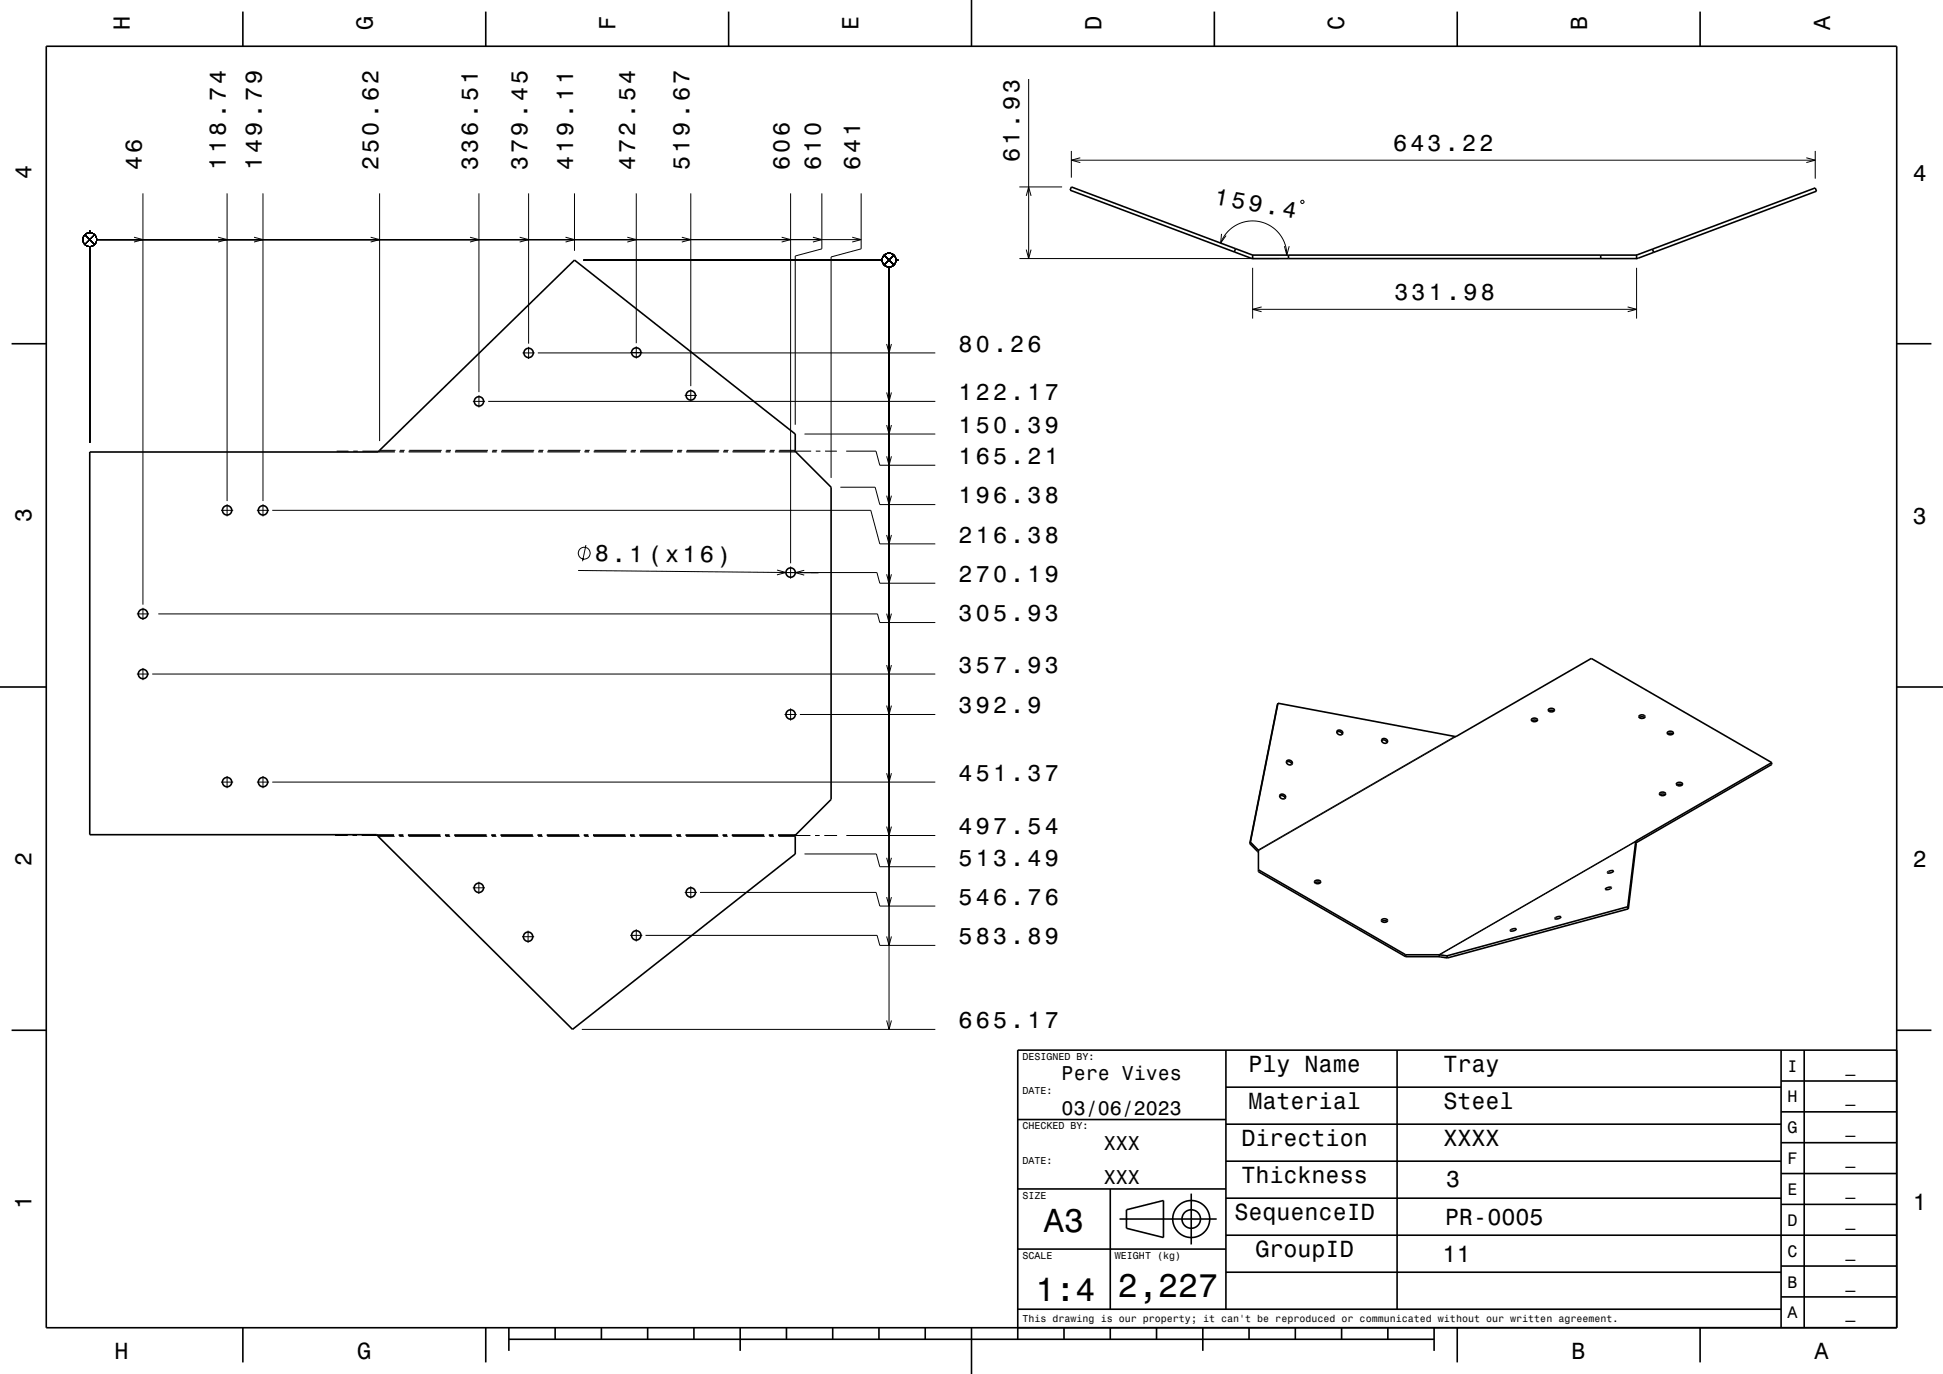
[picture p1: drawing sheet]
<svg xmlns="http://www.w3.org/2000/svg" width="420mm" height="297mm" viewBox="0 0 420 297" stroke-linecap="round" stroke-linejoin="round" font-family="sans-serif">
<g fill="none" stroke="#000" stroke-width=".22">
<path d="M222.4 17.1v38.8M231.6 32.6v5.8M231.6 34.6h160.8M233.5 34.1l-1.9 .5 1.9 .5M390.5 34.1l1.9 .5-1.9 .5M392.4 32.6v6M18.3 50.7l2.2 2.2M19.4 49.8v.5M19.4 53.3v42.4M20.5 50.7l-2.2 2.2M20.9 51.8h165.3M29 51.3l1.9 .5-1.9 .5"/>
<path d="M30.9 41.8v88.9M47.2 51.3l1.9 .5-1.9 .5M49.1 41.8v66.5M54.9 51.3l1.9 .5-1.9 .5M56.8 41.8v66.5M80.1 51.3l2 .5-2 .5M82.1 41.8v53.5M101.6 51.3l1.9 .5-1.9 .5M103.5 41.8v43M112.3 51.3l2 .5-2 .5M114.3 41.8v32.5M122.2 51.3l2 .5-2 .5"/>
<path d="M124.2 41.8v12.4M126.2 56.2h64.5M135.6 51.3l1.9 .5-1.9 .5M137.5 41.8v32.4M147.4 51.3l1.9 .5-1.9 .5M149.3 41.8v41.7M169 51.3l1.9 .5-1.9 .5M170.9 41.8v80M175.7 51.3l2 .5-2 .5M177.7 41.8v12l-5.8 1.5v36.5M184.2 51.3l2 .5-2 .5M186.2 41.8v12l-6.5 1.7v47.8"/>
<path d="M191.1 55.2l2.1 2.1M192.2 57.7v164.8M193.2 55.2l-2.1 2.1M193.7 56.2h.5M220.4 55.9h56.1M220.4 40.4h9.2M221.8 54l.6 1.9 .5-1.9M221.8 42.3l.6-1.9 .5 1.9M263.9 52.5a7.4 7.4 0 0 1 8.2-4.6 7.4 7.4 0 0 1 6.1 7.2M264.1 50.5l-.2 2 1.1-1.6M270.8 57.9v11M277.6 53.2l.6 1.9 .5-1.9"/>
<path d="M281.2 43.5l.5-.2 .1 .5-.5 .2zM353.8 57.9v11M112.9 76.3h2.7M114.3 75v2.6M116.3 76.3h85.9M136.2 76.2h2.7M137.5 74.9v2.6M191.7 74.4l.5 1.9 .5-1.9M270.8 66.9h83M272.7 66.3l-1.9 .6 1.9 .5M351.8 66.3l2 .6-2 .5M72.8 97.5h2.5"/>
<path d="M76.3 97.5h1M78.3 97.5h7M81.8 97.7h3.5M82.1 97.3h3.4M86.3 97.5h1M86.3 97.7h1M86.5 97.3h1M88.3 97.5h7M88.3 97.7h7M88.5 97.3h7M96.3 97.5h1M96.3 97.7h1"/>
<path d="M96.5 97.3h1M98.3 97.5h7M98.3 97.7h7M98.5 97.3h7M102.2 86.8h2.6M103.5 85.4v2.7M105.5 86.8h96.7M106.3 97.5h1M106.3 97.7h1M106.5 97.3h1M108.3 97.5h7M108.3 97.7h7"/>
<path d="M108.5 97.3h7M116.3 97.5h1M116.3 97.7h1M116.5 97.3h1M118.3 97.5h7M118.3 97.7h7M118.5 97.3h7M126.3 97.5h1M126.3 97.7h1M126.5 97.3h1M128.3 97.5h7M128.3 97.7h7"/>
<path d="M128.5 97.3h7M136.3 97.5h1M136.3 97.7h1M136.5 97.3h1M138.3 97.5h7M138.3 97.7h7M138.5 97.3h7M146.3 97.5h1M146.3 97.7h1M146.5 97.3h1M148 85.5h2.6M148.3 97.5h7"/>
<path d="M148.3 97.7h7M148.5 97.3h7M149.3 84.2v2.6M156.3 97.5h1M156.3 97.7h1M156.5 97.3h1M158.3 97.5h7M158.3 97.7h7M158.5 97.3h7M166.3 97.5h1M166.3 97.7h1M166.5 97.3h1"/>
<path d="M168.3 97.5h7M168.3 97.7h3.6M168.5 97.3h3.4M173.9 93.8h28.3M176.3 97.5h1M178.3 97.5h2.6M182.9 97.5h6.5l.8 3.1h12M191.7 84.8l.5 2 .5-2M191.7 91.9l.5 1.9 .5-1.9M191.7 98.6l.5 2 .5-2M47.8 110.3h2.6M49.1 109v2.6"/>
<path d="M55.5 110.3h2.7M56.8 109v2.6M58.8 110.3h129.4l2 7.3h12M126.7 117.8l-.8 3.5M181.7 105.3h7.5l1 3.8h12M191.7 107.1l.5 2 .5-2M191.7 115.6l.5 2 .5-2M29.6 132.7h2.6M30.9 131.4v2.6M34.2 132.7h155.5l.5 1.9h12M125 123.3l51.9 .5M168 123.2l1.9 .6-1.9 .5"/>
<path d="M169.6 123.8h2.6M170.9 122.4v2.7M172.9 123.8h16.7l.6 2.3h12M173.8 123.3l-1.9 .5 1.9 .5M191.7 124.1l.5 2 .5-2M191.7 132.6l.5 2 .5-2M29.6 145.7h2.6M30.9 144.4v2.6M32.9 145.7h169.3M169.6 154.4h2.6M170.9 153.1v2.7M172.9 154.4h29.3"/>
<path d="M191.7 143.8l.5 1.9 .5-1.9M191.7 152.5l.5 1.9 .5-1.9M314.5 159.2l-42.5 24.5M314.7 159.2l-42.6 24.6M47.8 169.1h2.6M49.1 167.7v2.7M55.5 169.1h2.7M56.8 167.7v2.7M58.8 169.1h143.4M191.7 167.1l.5 2 .5-2M191.7 178.7l.5 1.9 .5-1.9M72.4 180.6h2.8"/>
<path d="M76.2 180.6h1M78.2 180.6h7M81.5 180.4h3.7M81.7 180.8h3.6M86.2 180.6h1M86.2 180.4h1M86.3 180.8h1M88.2 180.6h7M88.2 180.4h7M88.3 180.8h7M96.2 180.6h1M96.2 180.4h1"/>
<path d="M96.3 180.8h1M98.2 180.6h7M98.2 180.4h7M98.3 180.8h7M102.2 191.9h2.6M103.5 190.6v2.6M106.2 180.6h1M106.2 180.4h1M106.3 180.8h1M108.2 180.6h7M108.2 180.4h7M108.3 180.8h7"/>
<path d="M116.2 180.6h1M116.2 180.4h1M116.3 180.8h1M118.2 180.6h7M118.2 180.4h7M118.3 180.8h7M126.2 180.6h1M126.2 180.4h1M126.3 180.8h1M128.2 180.6h7M128.2 180.4h7M128.3 180.8h7"/>
<path d="M136.2 180.6h1M136.2 180.4h1M136.3 180.8h1M138.2 180.6h7M138.2 180.4h7M138.3 180.8h7M146.2 180.6h1M146.2 180.4h1M146.3 180.8h1M148 192.9h2.6M148.2 180.6h7M148.2 180.4h7"/>
<path d="M148.3 180.8h7M149.3 191.6v2.6M151.3 192.9h38.1l.8 3h12M156.2 180.6h1M156.2 180.4h1M156.3 180.8h1M158.2 180.6h7M158.2 180.4h7M158.3 180.8h7M166.2 180.6h1M166.2 180.4h1M166.3 180.8h1"/>
<path d="M168.2 180.6h7M168.2 180.4h3.7M168.3 180.8h3.6M173.9 184.6h15.5l.8 2.8h12M176.2 180.6h1M178.2 180.6h2.7M182.9 180.6h19.3M191.7 185.4l.5 2 .5-2M191.7 193.9l.5 2 .5-2M353.6 181.9l-42.4 24.5M353.6 181.8l-42.5 24.5M112.8 202.5h2.7"/>
<path d="M114.2 201.2v2.6M136.2 202.2h2.7M137.5 200.9v2.6M139.5 202.2h50.1l.6 2.2h12M191.7 202.4l.5 2 .5-2M125.8 222.5h76.4M191.7 220.6l.5 1.9 .5-1.9"/>
<circle cx="19.4" cy="51.8" r="1.5"/>
<circle cx="192.2" cy="56.2" r="1.5"/>
<circle cx="126.3" cy="119.6" r="1.28"/>
</g>
<g fill="none" stroke="#000" stroke-width=".35">
<path d="M10 10h400v277h-400zM52.5 2.5v7.5M105 2.5v7.5M157.5 2.5v7.5M210 0v10M262.5 2.5v7.5M315 2.5v7.5M367.5 2.5v7.5M267.1 53.8l-.3 .7M270.8 55.1h83v.8h-83zM270.9 55.1l-39.3-14.7-.3 .7 39.6 14.8M278.5 55.1v.8"/>
<path d="M346 55.1v.8M357.2 53.9l-3.6 1.2M357.2 53.9l.3 .7M357.2 53.9l35.2-13.3 .3 .7-35.2 13.3M357.5 54.6l-3.9 1.3M2.5 74.3h7.5M410 74.3h7.5M171.9 97.7v-3.9l-47.7-37.6-42.4 41.5h-62.4v82.7h62.1l42.3 42.1 48.1-37.9v-4.2M171.9 97.6l7.8 7.7v67.5l-7.8 7.8M0 148.5h10M276.2 152l38.5 7.2 29.3-16.9 39 22.5M276.2 152l-6 30.3"/>
<path d="M276.2 152l-5.9 30M289 158.2l.3-.1 .5 .1 .3 .5M289 158a.64 .64 0 0 1 .9-.1 .64 .64 0 0 1 .1 .9 .69 .69 0 0 1-.7-.1 .69 .69 0 0 1-.3-.7zM298.7 159.8a.64 .64 0 0 1 .9-.1 .64 .64 0 0 1 .1 .9 .69 .69 0 0 1-.8 0 .69 .69 0 0 1-.2-.8zM331.1 155.8l.5-.2 .7 .2M331.1 155.4a.75 .75 0 0 1 1.3 .3 .73 .73 0 0 1-.8 .3 .73 .73 0 0 1-.6-.5zM334.8 153.7l.5-.2 .6 .2M334.8 153.3a.75 .75 0 0 1 1.2 .3 .73 .73 0 0 1-.7 .3 .73 .73 0 0 1-.6-.5zM354.3 154.7a.74 .74 0 0 1 1.3 .3 .77 .77 0 0 1-1.3-.2zM354.4 155.1l.6-.2 .5 .2M360.5 158.6l.5-.1 .6 .1M360.5 158.2a.75 .75 0 0 1 1.2 .3 .73 .73 0 0 1-.7 .4 .73 .73 0 0 1-.6-.5z"/>
<path d="M410 148.5h10M276.6 172.1l.3-.1 .5 .1 .4 .5M276.7 171.8a.64 .64 0 0 1 .9-.1 .64 .64 0 0 1 .1 .9 .69 .69 0 0 1-.8 0 .69 .69 0 0 1-.2-.8zM278.1 164.7l.3-.1 .5 .1 .3 .5M278.1 164.5a.64 .64 0 0 1 .9-.1 .64 .64 0 0 1 .1 .9 .69 .69 0 0 1-.7-.1 .69 .69 0 0 1-.3-.7zM298.6 160.1l.4-.2 .4 .1 .4 .5M358.8 171.8l.5-.2 .7 .2M358.8 171.4a.75 .75 0 0 1 1.2 .3 .73 .73 0 0 1-.7 .3 .73 .73 0 0 1-.6-.5zM362.5 169.7l.5-.2 .6 .2M362.5 169.3a.75 .75 0 0 1 1.2 .2 .73 .73 0 0 1-.7 .4 .73 .73 0 0 1-.6-.5zM383 164.8l-29.4 17M383 164.8v.4l-29.4 17"/>
<path d="M270.2 182.3l1.8 1.9M270.3 182l1.8 1.8-.1 4.6 31.8 18.4M270.3 182l-.1 .3M272 188l31.8 18.4M284.2 190.8l.6-.2 .6 .2M284.2 190.4a.75 .75 0 0 1 1.3 .3 .73 .73 0 0 1-.7 .4 .73 .73 0 0 1-.6-.6zM298.7 199.2l.5-.2 .6 .2M298.7 198.8a.75 .75 0 0 1 1.2 .2 .73 .73 0 0 1-.7 .4 .73 .73 0 0 1-.6-.5zM336.2 198.4a1.1 1.1 0 0 1 1.2-.2 1.08 1.08 0 0 1-1.3 .3zM347.1 192.1a.98 .98 0 0 1 1.2-.2 1.05 1.05 0 0 1-1.3 .3zM347.5 188.5a1.1 1.1 0 0 1 1.3-.2 1.08 1.08 0 0 1-1.3 .3zM351.9 196l-39.1 10.6"/>
<path d="M351.9 196l.1 .5M352 196.5l-39.1 10.6M353.6 181.9v.2M353.6 181.9l-1.7 14.1M353.6 181.8v.3M353.6 181.8v.1M353.6 182.1l.1 .3-1.7 14.1M303.8 206.4h7.4M303.8 206.4v.4M311.1 206.8l1.8 .3M311.2 206.4l1.6 .2M311.2 206.4v.4h-7.4"/>
<path d="M312.8 206.6l.1 .5M326.5 201a1.11 1.11 0 0 1 1.2-.1 1.08 1.08 0 0 1-1.3 .2zM2.5 222.7h7.5M265 235h120M265 227v56M302 227v56M385 233.7h25M385 227v60M390 227v60M410 222.7h7.5M410 227h-190v62.5M220 257h45"/>
<path d="M220 242h45M240 257v26M257.5 258v11M265 259h120M265 251h120M265 243h120M385 253.7h25M385 247h25M385 240.3h25M220 270h45M242 263.5h21M243.5 261.5l8-2v8l-8-2z"/>
<path d="M265 275h120M265 267h145M385 273.7h25M385 260.3h25M52.5 287v7.5M105 287v7.5M110 289.5h200M110 287v5M120 287v2.5M130 287v2.5M140 287v2.5M150 287v2.5"/>
<path d="M160 287v5M170 287v2.5M180 287v2.5M190 287v2.5M200 287v2.5M210 287v10M220 283h165M230 287v2.5M240 287v2.5M250 287v2.5M260 287v5M270 287v2.5"/>
<path d="M280 287v2.5M290 287v2.5M300 287v2.5M310 287v5M315 287v7.5M367.5 287v7.5M385 280.3h25"/>
<circle cx="114.3" cy="76.3" r="1.01"/>
<circle cx="137.5" cy="76.2" r="1.01"/>
<circle cx="103.5" cy="86.8" r="1.01"/>
<circle cx="149.3" cy="85.5" r="1.01"/>
<circle cx="49.1" cy="110.3" r="1.01"/>
<circle cx="56.8" cy="110.3" r="1.01"/>
<circle cx="30.9" cy="132.7" r="1.01"/>
<circle cx="170.9" cy="123.8" r="1.01"/>
<circle cx="30.9" cy="145.7" r="1.01"/>
<circle cx="170.9" cy="154.4" r="1.01"/>
<circle cx="49.1" cy="169.1" r="1.01"/>
<circle cx="56.8" cy="169.1" r="1.01"/>
<circle cx="103.5" cy="191.9" r="1.01"/>
<circle cx="149.3" cy="192.9" r="1.01"/>
<circle cx="114.2" cy="202.5" r="1.01"/>
<circle cx="137.5" cy="202.2" r="1.01"/>
<circle cx="257.5" cy="263.5" r="2"/>
<circle cx="257.5" cy="263.5" r="4"/>
</g>
<g font-size="7.2">
<text x="225.7" y="266.3">A3</text>
<text x="223.8" y="281.3">1:4</text>
<text x="241.7" y="280.4">2,227</text>
</g>
<g font-size="5">
<text x="28.1" y="6.5" transform="rotate(-90 28.1 6.5)">H</text>
<text x="80.6" y="6.5" transform="rotate(-90 80.6 6.5)">G</text>
<text x="133.1" y="6.5" transform="rotate(-90 133.1 6.5)">F</text>
<text x="185.6" y="6.5" transform="rotate(-90 185.6 6.5)">E</text>
<text x="238.1" y="6.5" transform="rotate(-90 238.1 6.5)">D</text>
<text x="290.6" y="6.5" transform="rotate(-90 290.6 6.5)">C</text>
<text x="343.1" y="6.5" transform="rotate(-90 343.1 6.5)">B</text>
<text x="395.6" y="6.5" transform="rotate(-90 395.6 6.5)">A</text>
<text x="220.4" y="35.1" transform="rotate(-90 220.4 35.1)">61.93</text>
<text x="301.1" y="32.6">643.22</text>
<text x="6.8" y="38.7" transform="rotate(-90 6.8 38.7)">4</text>
<text x="30.7" y="36.8" transform="rotate(-90 30.7 36.8)">46</text>
<text x="48.8" y="36.8" transform="rotate(-90 48.8 36.8)">118.74</text>
<text x="56.6" y="36.8" transform="rotate(-90 56.6 36.8)">149.79</text>
<text x="81.8" y="36.8" transform="rotate(-90 81.8 36.8)">250.62</text>
<text x="103.3" y="36.8" transform="rotate(-90 103.3 36.8)">336.51</text>
<text x="114" y="36.8" transform="rotate(-90 114 36.8)">379.45</text>
<text x="123.9" y="36.8" transform="rotate(-90 123.9 36.8)">419.11</text>
<text x="137.3" y="36.8" transform="rotate(-90 137.3 36.8)">472.54</text>
<text x="149.1" y="36.8" transform="rotate(-90 149.1 36.8)">519.67</text>
<text x="170.7" y="36.8" transform="rotate(-90 170.7 36.8)">606</text>
<text x="177.4" y="36.8" transform="rotate(-90 177.4 36.8)">610</text>
<text x="185.9" y="36.8" transform="rotate(-90 185.9 36.8)">641</text>
<text x="413.5" y="39">4</text>
<text x="262.3" y="44.1" transform="rotate(10 262.3 44.1)">159.4</text>
<text x="301.4" y="64.9">331.98</text>
<text x="207.2" y="76">80.26</text>
<text x="207.2" y="86.5">122.17</text>
<text x="207.2" y="93.6">150.39</text>
<text x="207.2" y="100.3">165.21</text>
<text x="6.8" y="112.9" transform="rotate(-90 6.8 112.9)">3</text>
<text x="207.2" y="108.8">196.38</text>
<text x="413.5" y="113.2">3</text>
<text x="207.2" y="117.3">216.38</text>
<text x="128.6" y="121.3" transform="rotate(1 128.6 121.3)">8.1 (x16)</text>
<text x="207.2" y="125.8">270.19</text>
<text x="207.2" y="134.3">305.93</text>
<text x="207.2" y="145.5">357.93</text>
<text x="207.2" y="154.2">392.9</text>
<text x="207.2" y="168.8">451.37</text>
<text x="207.2" y="180.4">497.54</text>
<text x="6.8" y="187.1" transform="rotate(-90 6.8 187.1)">2</text>
<text x="207.2" y="187.1">513.49</text>
<text x="413.5" y="187.4">2</text>
<text x="207.2" y="195.6">546.76</text>
<text x="207.2" y="204.1">583.89</text>
<text x="207.2" y="222.3">665.17</text>
<text x="269.9" y="231.8">Ply Name</text>
<text x="312" y="231.8">Tray</text>
<text x="269.9" y="239.8">Material</text>
<text x="312" y="239.8">Steel</text>
<text x="268.3" y="247.8">Direction</text>
<text x="312" y="247.8">XXXX</text>
<text x="268.3" y="255.8">Thickness</text>
<text x="312.6" y="256.5">3</text>
<text x="6.8" y="261.3" transform="rotate(-90 6.8 261.3)">1</text>
<text x="266.8" y="263.8">SequenceID</text>
<text x="413.5" y="261.6">1</text>
<text x="312.4" y="264.8">PR-0005</text>
<text x="271.4" y="271.8">GroupID</text>
<text x="311.8" y="272.8">11</text>
<text x="24.7" y="293.8">H</text>
<text x="77.2" y="293.8">G</text>
<text x="339.7" y="293.8">B</text>
<text x="392.2" y="293.8">A</text>
</g>
<g font-size="4.3">
<text x="229.5" y="233.5">Pere Vives</text>
<text x="229.5" y="241">03/06/2023</text>
<text x="238.6" y="248.5">XXX</text>
<text x="238.6" y="256">XXX</text>
</g>
<g font-size="3.6">
<text x="386.4" y="231.6">I</text>
<text x="398.9" y="231.6">_</text>
<text x="386.4" y="238.3">H</text>
<text x="398.9" y="238.3">_</text>
<text x="386.4" y="245">G</text>
<text x="398.9" y="245">_</text>
<text x="386.4" y="251.6">F</text>
<text x="398.9" y="251.6">_</text>
<text x="386.4" y="258.3">E</text>
<text x="398.9" y="258.3">_</text>
<text x="386.4" y="265">D</text>
<text x="398.9" y="265">_</text>
<text x="386.4" y="271.6">C</text>
<text x="398.9" y="271.6">_</text>
<text x="386.4" y="278.3">B</text>
<text x="398.9" y="278.3">_</text>
<text x="386.4" y="285">A</text>
<text x="398.9" y="285">_</text>
</g>
<g font-size="2.2">
<text x="221" y="229.1">DESIGNED BY:</text>
<text x="221" y="236.6">DATE:</text>
<text x="221" y="244.1">CHECKED BY:</text>
<text x="221" y="251.6">DATE:</text>
<text x="221" y="259.1">SIZE</text>
<text x="221" y="272.1">SCALE</text>
<text x="241" y="272.1">WEIGHT (kg)</text>
<text x="221" y="285.8">This drawing is our property; it can't be reproduced or communicated without our written agreement.</text>
</g>
</svg>
